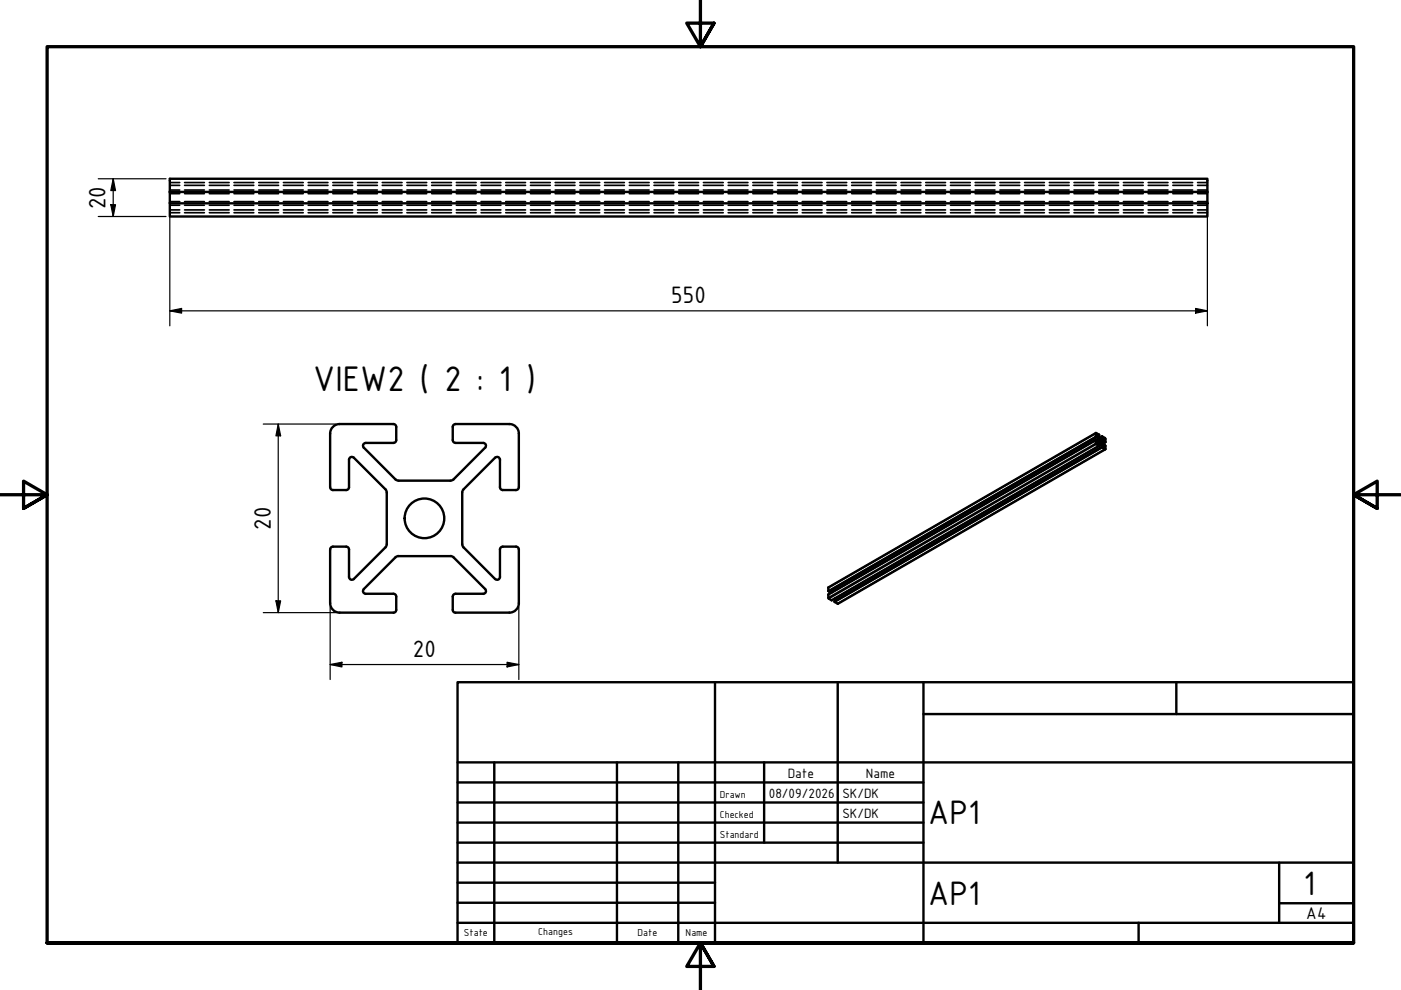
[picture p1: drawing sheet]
<svg xmlns="http://www.w3.org/2000/svg" width="297mm" height="210mm" viewBox="0 0 297 210" stroke-linecap="round" stroke-linejoin="round" font-family="sans-serif">
<!-- layer: Hidden (ISO) -->
<g fill="none" stroke="#000" stroke-width=".36">
<path d="M36 38.7h2.1M36 39.3h2.1M39.1 38.7h4.2M39.1 39.3h4.2M44.4 38.7h4.2M44.4 39.3h4.2M49.6 38.7h4.2M49.6 39.3h4.2M54.9 38.7h4.2M54.9 39.3h4.2M60.1 38.7h4.2M60.1 39.3h4.2"/>
<path d="M65.3 38.7h4.2M65.3 39.3h4.2M70.6 38.7h4.2M70.6 39.3h4.2M75.8 38.7h4.2M75.8 39.3h4.2M81 38.7h4.2M81 39.3h4.2M86.3 38.7h4.2M86.3 39.3h4.2M91.5 38.7h4.2M91.5 39.3h4.2"/>
<path d="M96.8 38.7h4.1M96.8 39.3h4.1M102 38.7h4.2M102 39.3h4.2M107.2 38.7h4.2M107.2 39.3h4.2M112.5 38.7h4.2M112.5 39.3h4.2M117.7 38.7h4.2M117.7 39.3h4.2M123 38.7h4.1M123 39.3h4.1"/>
<path d="M128.2 38.7h4.2M128.2 39.3h4.2M133.4 38.7h4.2M133.4 39.3h4.2M138.7 38.7h4.2M138.7 39.3h4.2M143.9 38.7h4.2M143.9 39.3h4.2M149.1 38.7h4.2M149.1 39.3h4.2M154.4 38.7h4.2M154.4 39.3h4.2"/>
<path d="M159.6 38.7h4.2M159.6 39.3h4.2M164.9 38.7h4.2M164.9 39.3h4.2M170.1 38.7h4.2M170.1 39.3h4.2M175.3 38.7h4.2M175.3 39.3h4.2M180.6 38.7h4.2M180.6 39.3h4.2M185.8 38.7h4.2M185.8 39.3h4.2"/>
<path d="M191.1 38.7h4.1M191.1 39.3h4.1M196.3 38.7h4.2M196.3 39.3h4.2M201.5 38.7h4.2M201.5 39.3h4.2M206.8 38.7h4.1M206.8 39.3h4.1M212 38.7h4.2M212 39.3h4.2M217.2 38.7h4.2M217.2 39.3h4.2"/>
<path d="M222.5 38.7h4.2M222.5 39.3h4.2M227.7 38.7h4.2M227.7 39.3h4.2M233 38.7h4.2M233 39.3h4.2M238.2 38.7h4.2M238.2 39.3h4.2M243.4 38.7h4.2M243.4 39.3h4.2M248.7 38.7h4.2M248.7 39.3h4.2"/>
<path d="M253.9 38.7h2.1M253.9 39.3h2.1M36 43.5h2.1M36 45.1h2.1M36 40.3h2.1M36 44.5h2.1M36 41.1h2.1M36 42.7h2.1M39.1 43.5h4.2M39.1 45.1h4.2M39.1 40.3h4.2M39.1 44.5h4.2"/>
<path d="M39.1 41.1h4.2M39.1 42.7h4.2M44.4 43.5h4.2M44.4 45.1h4.2M44.4 40.3h4.2M44.4 44.5h4.2M44.4 41.1h4.2M44.4 42.7h4.2M49.6 43.5h4.2M49.6 45.1h4.2M49.6 40.3h4.2M49.6 44.5h4.2"/>
<path d="M49.6 41.1h4.2M49.6 42.7h4.2M54.9 43.5h4.2M54.9 45.1h4.2M54.9 40.3h4.2M54.9 44.5h4.2M54.9 41.1h4.2M54.9 42.7h4.2M60.1 43.5h4.2M60.1 45.1h4.2M60.1 40.3h4.2M60.1 44.5h4.2"/>
<path d="M60.1 41.1h4.2M60.1 42.7h4.2M65.3 43.5h4.2M65.3 45.1h4.2M65.3 40.3h4.2M65.3 44.5h4.2M65.3 41.1h4.2M65.3 42.7h4.2M70.6 43.5h4.2M70.6 45.1h4.2M70.6 40.3h4.2M70.6 44.5h4.2"/>
<path d="M70.6 41.1h4.2M70.6 42.7h4.2M75.8 43.5h4.2M75.8 45.1h4.2M75.8 40.3h4.2M75.8 44.5h4.2M75.8 41.1h4.2M75.8 42.7h4.2M81 43.5h4.2M81 45.1h4.2M81 40.3h4.2M81 44.5h4.2"/>
<path d="M81 41.1h4.2M81 42.7h4.2M86.3 43.5h4.2M86.3 45.1h4.2M86.3 40.3h4.2M86.3 44.5h4.2M86.3 41.1h4.2M86.3 42.7h4.2M91.5 43.5h4.2M91.5 45.1h4.2M91.5 40.3h4.2M91.5 44.5h4.2"/>
<path d="M91.5 41.1h4.2M91.5 42.7h4.2M96.8 43.5h4.1M96.8 45.1h4.1M96.8 40.3h4.1M96.8 44.5h4.1M96.8 41.1h4.1M96.8 42.7h4.1M102 43.5h4.2M102 45.1h4.2M102 40.3h4.2M102 44.5h4.2"/>
<path d="M102 41.1h4.2M102 42.7h4.2M107.2 43.5h4.2M107.2 45.1h4.2M107.2 40.3h4.2M107.2 44.5h4.2M107.2 41.1h4.2M107.2 42.7h4.2M112.5 43.5h4.2M112.5 45.1h4.2M112.5 40.3h4.2M112.5 44.5h4.2"/>
<path d="M112.5 41.1h4.2M112.5 42.7h4.2M117.7 43.5h4.2M117.7 45.1h4.2M117.7 40.3h4.2M117.7 44.5h4.2M117.7 41.1h4.2M117.7 42.7h4.2M123 43.5h4.1M123 45.1h4.1M123 40.3h4.1M123 44.5h4.1"/>
<path d="M123 41.1h4.1M123 42.7h4.1M128.2 43.5h4.2M128.2 45.1h4.2M128.2 40.3h4.2M128.2 44.5h4.2M128.2 41.1h4.2M128.2 42.7h4.2M133.4 43.5h4.2M133.4 45.1h4.2M133.4 40.3h4.2M133.4 44.5h4.2"/>
<path d="M133.4 41.1h4.2M133.4 42.7h4.2M138.7 43.5h4.2M138.7 45.1h4.2M138.7 40.3h4.2M138.7 44.5h4.2M138.7 41.1h4.2M138.7 42.7h4.2M143.9 43.5h4.2M143.9 45.1h4.2M143.9 40.3h4.2M143.9 44.5h4.2"/>
<path d="M143.9 41.1h4.2M143.9 42.7h4.2M149.1 43.5h4.2M149.1 45.1h4.2M149.1 40.3h4.2M149.1 44.5h4.2M149.1 41.1h4.2M149.1 42.7h4.2M154.4 43.5h4.2M154.4 45.1h4.2M154.4 40.3h4.2M154.4 44.5h4.2"/>
<path d="M154.4 41.1h4.2M154.4 42.7h4.2M159.6 43.5h4.2M159.6 45.1h4.2M159.6 40.3h4.2M159.6 44.5h4.2M159.6 41.1h4.2M159.6 42.7h4.2M164.9 43.5h4.2M164.9 45.1h4.2M164.9 40.3h4.2M164.9 44.5h4.2"/>
<path d="M164.9 41.1h4.2M164.9 42.7h4.2M170.1 43.5h4.2M170.1 45.1h4.2M170.1 40.3h4.2M170.1 44.5h4.2M170.1 41.1h4.2M170.1 42.7h4.2M175.3 43.5h4.2M175.3 45.1h4.2M175.3 40.3h4.2M175.3 44.5h4.2"/>
<path d="M175.3 41.1h4.2M175.3 42.7h4.2M180.6 43.5h4.2M180.6 45.1h4.2M180.6 40.3h4.2M180.6 44.5h4.2M180.6 41.1h4.2M180.6 42.7h4.2M185.8 43.5h4.2M185.8 45.1h4.2M185.8 40.3h4.2M185.8 44.5h4.2"/>
<path d="M185.8 41.1h4.2M185.8 42.7h4.2M191.1 43.5h4.1M191.1 45.1h4.1M191.1 40.3h4.1M191.1 44.5h4.1M191.1 41.1h4.1M191.1 42.7h4.1M196.3 43.5h4.2M196.3 45.1h4.2M196.3 40.3h4.2M196.3 44.5h4.2"/>
<path d="M196.3 41.1h4.2M196.3 42.7h4.2M201.5 43.5h4.2M201.5 45.1h4.2M201.5 40.3h4.2M201.5 44.5h4.2M201.5 41.1h4.2M201.5 42.7h4.2M206.8 43.5h4.1M206.8 45.1h4.1M206.8 40.3h4.1M206.8 44.5h4.1"/>
<path d="M206.8 41.1h4.1M206.8 42.7h4.1M212 43.5h4.2M212 45.1h4.2M212 40.3h4.2M212 44.5h4.2M212 41.1h4.2M212 42.7h4.2M217.2 43.5h4.2M217.2 45.1h4.2M217.2 40.3h4.2M217.2 44.5h4.2"/>
<path d="M217.2 41.1h4.2M217.2 42.7h4.2M222.5 43.5h4.2M222.5 45.1h4.2M222.5 40.3h4.2M222.5 44.5h4.2M222.5 41.1h4.2M222.5 42.7h4.2M227.7 43.5h4.2M227.7 45.1h4.2M227.7 40.3h4.2M227.7 44.5h4.2"/>
<path d="M227.7 41.1h4.2M227.7 42.7h4.2M233 43.5h4.2M233 45.1h4.2M233 40.3h4.2M233 44.5h4.2M233 41.1h4.2M233 42.7h4.2M238.2 43.5h4.2M238.2 45.1h4.2M238.2 40.3h4.2M238.2 44.5h4.2"/>
<path d="M238.2 41.1h4.2M238.2 42.7h4.2M243.4 43.5h4.2M243.4 45.1h4.2M243.4 40.3h4.2M243.4 44.5h4.2M243.4 41.1h4.2M243.4 42.7h4.2M248.7 43.5h4.2M248.7 45.1h4.2M248.7 40.3h4.2M248.7 44.5h4.2"/>
<path d="M248.7 41.1h4.2M248.7 42.7h4.2M253.9 43.5h2.1M253.9 45.1h2.1M253.9 40.3h2.1M253.9 44.5h2.1M253.9 41.1h2.1M253.9 42.7h2.1"/>
</g>
<!-- layer: Visible (ISO) -->
<g fill="none" stroke="#000" stroke-width=".51">
<path d="M36 43.1h220v2.8h-220zM36 40.7v2.4M256 40.7v-2.8h-220v2.8h220v2.4M72 89.9a2 2 0 0 0-2 2v11.4a.6 .6 0 0 0 .6 .6h2.8a.6 .6 0 0 0 .6-.6v-5.8a.6 .6 0 0 1 .4-.6 .6 .6 0 0 1 .6 .1M72 89.9h11.4M75 97l6.7 6.7 .3 .5v11.2M77.2 94.9l6.6 6.7 .7 .3h11.2l.5-.3 6.6-6.7M77.6 93.9a.6 .6 0 0 0-.6 .4 .6 .6 0 0 0 .1 .6M77.6 93.9h5.8M83.4 89.9a.6 .6 0 0 1 .6 .6M84 90.5v2.8a.6 .6 0 0 1-.6 .6M96 90.5v2.8a.6 .6 0 0 0 .6 .6"/>
<path d="M96.6 89.9a.6 .6 0 0 0-.6 .6M96.6 89.9h11.4M96.6 93.9h5.8M102.4 93.9a.6 .6 0 0 1 .6 .4 .6 .6 0 0 1-.1 .6M108 89.9a2 2 0 0 1 2 2v11.4a.6 .6 0 0 1-.6 .6h-2.8a.6 .6 0 0 1-.6-.6v-5.8a.6 .6 0 0 0-.4-.6 .6 .6 0 0 0-.6 .1l-6.7 6.7M232.3 93.3v.8l.7 .4M232.3 93.3l-56.7 32.7 .1 .9 .6 .4 56.7-32.8M232.3 93.3h.1M232.3 91.8l-56.6 32.7-.1 .8 .2 .1 56.7-32.7M233 92.4v-.2l-.6-.4-.1 .8 .2 .1 .1-.4a1.39 1.39 0 0 1 .3 1.4l-.3 .1-.1-.4-.2-.1M233 92.4l-.3-.2a1.47 1.47 0 0 0 1 1l.3-.2-.3-.2v-.2M233 92.4l-.2 .1"/>
<path d="M233.2 93.3a.27 .27 0 0 1 .3 .2 .27 .27 0 0 1-.1 .3zM233.6 94.2l-.6-.4-.3 .3 .3 .2v.2M233.6 94.2h.1M233.7 94.2l.3 .6-.3-.1v.2l.6 .4 .1-.8-.2-.1M233.7 94.7l-56.7 32.7v.2l.7 .4 56.6-32.7M233.7 92.6l.7 .4-.1 .8M233.7 92.5l-.6 .4M234.2 94.4l-.2 .1M234.3 93.8l-.1-.2-.1-.4-.3 .2a1.44 1.44 0 0 0 .3 1.4l.1-.4M234.4 93.8l-.6 .3M82 115.4l-.3 .7-6.7 6.7M84.5 117.9l-.7 .3-6.6 6.7"/>
<path d="M84.5 117.9h11M95.5 117.9l.7 .3 6.6 6.7M98 115.4l.3 .7M98.3 103.7l-.3 .7v11M98.3 116.1l6.7 6.7a.6 .6 0 0 0 .6 .1 .6 .6 0 0 0 .4-.6v-5.8a.6 .6 0 0 1 .6-.6h2.8a.6 .6 0 0 1 .6 .6v11.4a2 2 0 0 1-2 2M72 129.9h11.4M75 122.8a.6 .6 0 0 1-.6 .1 .6 .6 0 0 1-.4-.6v-5.8a.6 .6 0 0 0-.6-.6h-2.8a.6 .6 0 0 0-.6 .6v11.4a2 2 0 0 0 2 2M77.1 124.9a.6 .6 0 0 0-.1 .6 .6 .6 0 0 0 .6 .4M77.6 125.9h5.8M83.4 125.9a.6 .6 0 0 1 .6 .6M84 129.3a.6 .6 0 0 1-.6 .6M84 126.5v2.8"/>
<path d="M96 129.3a.6 .6 0 0 0 .6 .6M96 126.5v2.8M96.6 125.9a.6 .6 0 0 0-.6 .6M96.6 129.9h11.4M96.6 125.9h5.8M102.9 124.9a.6 .6 0 0 1 .1 .6 .6 .6 0 0 1-.6 .4M176 125.3l.2 .4M177 126.9l.2 .4"/>
<circle cx="90" cy="109.9" r="4.2"/>
</g>
<!-- layer: Visible Narrow (ISO) -->
<g fill="none" stroke="#000" stroke-width=".36">
<path d="M232.3 94l-56.7 32.7M232.3 91.9l-56.7 32.7M232.3 92.6l-56.7 32.7M232.3 92.6l-56.6 32.7M232.4 94.2l-56.7 32.7M232.5 92.7l-56.7 32.7M232.6 92.3l-.1 .1M232.7 92.2h.1M232.9 92.9l-56.7 32.8M232.9 93l-57.3 33.1M232.9 93.6l-.4 .2M233 94.5l-56.7 32.8"/>
<path d="M233 92.4l-.2 .1M233 94.5l.6-.3-56.6 32.8M233.1 93.8l-.4 .3M233.7 94.7l-56.7 32.7M233.7 94.9l-56.7 32.7M233.7 92.6l-.6 .3M233.7 92.7l-.5 .3M233.7 92.8l-.4 .2M234 93l-.4 .2M234 94.8h.1M234.2 94.4l-.2 .1M234.2 94.8h-.1"/>
<path d="M234.2 93.3l-.4 .2M234.2 93.6l-.4 .3M234.2 93.7l-.4 .2M234.3 95.3l-56.7 32.7M234.3 93.8l-.5 .3"/>
</g>
<!-- layer: Border (ISO) -->
<path d="M148.5 -.1v10l-2.9-5h5.8l-2.9 5 2.9-5M0 104.9h10l-5-2.9v5.8l5-2.9-5 2.9M297 104.9h-10l5-2.9v5.8l-5-2.9 5 2.9M10 199.9v-190h277v190h-277h277M151.4 204.9l-2.9-5 2.9 5h-5.8l2.9-5v10" fill="none" stroke="#000" stroke-width=".7"/>
<!-- layer: Title (ISO) -->
<g fill="none" stroke="#000" stroke-width=".51">
<path d="M97 144.6h190v55.3h-190zM151.6 144.6v55.3M177.6 144.6v38.3M195.8 151.4h91.2M195.8 144.6v55.3M249.4 144.6v6.8M97 165.9h98.8M97 170.2h98.8M97 174.4h98.8M97 178.7h98.8M97 161.6h190M104.8 161.6v38.3"/>
<path d="M130.8 161.6v38.3M143.8 161.6v38.3M162 161.6v17.1M97 195.7h190M97 182.9h190M97 187.1h54.6M97 191.4h54.6M241.4 195.7v4.2M271.2 191.5h15.8M271.2 182.9v12.8"/>
</g>
<!-- layer: Dimension (ISO) -->
<g fill="none" stroke="#000" stroke-width=".25">
<path d="M20.8 37.9h14.4M24 37.9l.5 2.5h-1zM24 37.9v8M20.8 45.9h14.4M23.5 43.4h1l-.5 2.5zM36 43.8v25.3M256 43.8v25.3M36 65.9l2.5-.5v1zM36 65.9h220M253.5 65.4l2.5 .5-2.5 .5zM55.8 89.9h15.4M59 89.9l.5 2.5h-1z"/>
<path d="M59 89.9v40M55.8 129.9h15.4M58.5 127.4h1l-.5 2.5zM70 128.7v15.4M110 128.7v15.4M70 140.9l2.5-.5v1zM70 140.9h40M107.5 140.4l2.5 .5-2.5 .5z"/>
</g>
<path d="M23.5 43.4h1l-.5 2.5zM24 37.9l.5 2.5h-1zM36 65.9l2.5-.5v1zM253.5 65.4l2.5 .5-2.5 .5zM59 89.9l.5 2.5h-1zM58.5 127.4h1l-.5 2.5zM70 140.9l2.5-.5v1zM107.5 140.4l2.5 .5-2.5 .5z" fill="#000"/>
<text font-size="8.1" x="66.4" y="82.9">VIEW2 ( 2 : 1 )</text>
<g font-size="7.7">
<text x="196.8" y="174.8">AP1</text>
<text x="196.8" y="191.8">AP1</text>
<text x="276.4" y="189.7">1</text>
</g>
<g font-size="5.4">
<text x="22.4" y="44.4" transform="rotate(-90 22.4 44.4)">20</text>
<text x="142.3" y="64.3">550</text>
<text x="57.4" y="112.3" transform="rotate(-90 57.4 112.3)">20</text>
<text x="87.5" y="139.3">20</text>
</g>
<text font-size="3.9" x="277" y="194.8">A4</text>
<g font-size="3.1">
<text x="167" y="164.9">Date</text>
<text x="183.6" y="164.9">Name</text>
<text x="163" y="169.2">08/09/2026</text>
<text x="178.6" y="169.2">SK/DK</text>
<text x="178.6" y="173.4">SK/DK</text>
</g>
<g font-size="2.3">
<text x="152.6" y="169.2">Drawn</text>
<text x="152.6" y="173.4">Checked</text>
<text x="152.6" y="177.6">Standard</text>
<text x="98.3" y="198.5">State</text>
<text x="114.1" y="198.3">Changes</text>
<text x="135.2" y="198.5">Date</text>
<text x="145.4" y="198.5">Name</text>
</g>
</svg>
